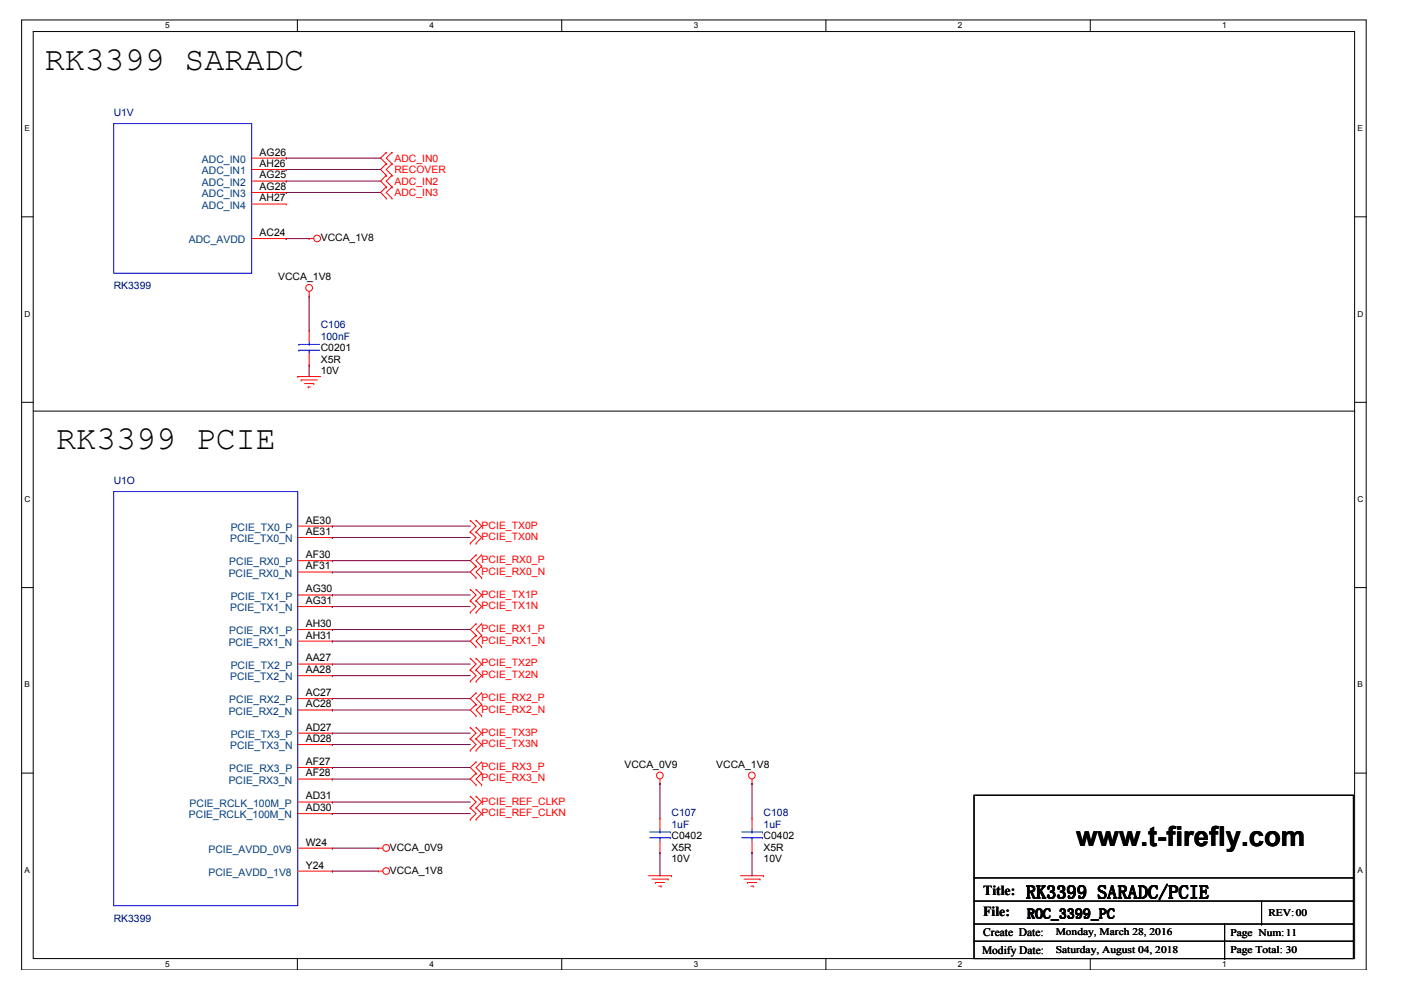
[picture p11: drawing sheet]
<svg xmlns="http://www.w3.org/2000/svg" width="297mm" height="210mm" viewBox="0 0 297 210" stroke-linecap="round" stroke-linejoin="round" font-family="sans-serif">
<path d="M4.6 4.2h285.1v201.5h-285.1zM7 6.7h280.2v196.5h-280.2z" fill="none" stroke="#000" stroke-width=".21"/>
<g fill="#fff">
<path d="M35 4.5h1v1.9h-1z"/>
<path d="M35 203.5h1v1.9h-1z"/>
</g>
<path d="M63 4.2v2.5M63 203.2v2.5" fill="none" stroke="#000" stroke-width=".21"/>
<g fill="#fff">
<path d="M91 4.5h1v1.9h-1z"/>
<path d="M91 203.5h1v1.9h-1z"/>
</g>
<path d="M119.1 4.2v2.5M119.1 203.2v2.5" fill="none" stroke="#000" stroke-width=".21"/>
<g fill="#fff">
<path d="M147.1 4.5h.9v1.9h-.9z"/>
<path d="M147.1 203.5h.9v1.9h-.9z"/>
</g>
<path d="M175.1 4.2v2.5M175.1 203.2v2.5" fill="none" stroke="#000" stroke-width=".21"/>
<g fill="#fff">
<path d="M203.1 4.5h.9v1.9h-.9z"/>
<path d="M203.1 203.5h.9v1.9h-.9z"/>
</g>
<path d="M231.2 4.2v2.5M231.2 203.2v2.5" fill="none" stroke="#000" stroke-width=".21"/>
<g fill="#fff">
<path d="M259.1 4.5h1v1.9h-1z"/>
<path d="M259.1 203.5h1v1.9h-1z"/>
<path d="M5.2 26.3h1.2v1.9h-1.2z"/>
<path d="M287.8 26.3h1.2v1.9h-1.2z"/>
<path d="M5.2 65.6h1.2v1.9h-1.2z"/>
<path d="M287.8 65.6h1.3v1.9h-1.3z"/>
</g>
<path d="M4.6 46h2.4M287.2 46h2.5" fill="none" stroke="#000" stroke-width=".21"/>
<g fill="#fff">
<path d="M5.2 104.9h1.2v1.9h-1.2z"/>
<path d="M287.8 104.9h1.3v1.9h-1.3z"/>
</g>
<path d="M4.6 85.3h2.4M287.2 85.3h2.5" fill="none" stroke="#000" stroke-width=".21"/>
<g fill="#fff">
<path d="M5.2 144.2h1.2v1.9h-1.2z"/>
<path d="M287.8 144.2h1.2v1.9h-1.2z"/>
</g>
<path d="M4.6 124.6h2.4M287.2 124.6h2.5" fill="none" stroke="#000" stroke-width=".21"/>
<g fill="#fff">
<path d="M5.2 183.6h1.2v1.9h-1.2z"/>
<path d="M287.8 183.6h1.2v1.9h-1.2z"/>
</g>
<g fill="none" stroke="#000" stroke-width=".21">
<path d="M7 87.2h280.2M287.2 87.2h.1M4.6 163.9h2.4M206.5 168.6h80.4v34.6h-80.4zM287.2 163.9h2.5M206.5 186.1h80.4M206.5 191h80.4M206.5 195.9h80.4M206.5 199.6h80.4M259.6 195.9v7.3M267.5 195.9h.1M267.5 191v4.9"/>
<path d="M286.9 186.1h.1M286.9 191h.1M286.9 195.9h.1M286.9 199.6h.1M259.6 203.2h.1"/>
</g>
<g fill="none" stroke="#f00" stroke-width=".21">
<path d="M53.4 33.5h7.3M53.4 35.9h7.3M53.4 38.4h7.3M60.7 33.5h.1M60.7 35.9h.1M60.7 38.4h.1M81.9 34.7h.1M81.9 37.2h.1M81.9 32.3h.1M81.9 39.6h.1M81.9 34.7l-1.2 1.2 1.2 1.3M81.9 32.3l-1.2 1.2 1.2 1.2"/>
<path d="M81.9 37.2l-1.2 1.2 1.2 1.2M81.9 39.6l-1.2 1.2 1.2 1.2M83.1 37.2h.1M83.1 34.7h.1M83.1 32.3h.1M83.1 39.6h.1M83.1 34.7l-1.2 1.2 1.2 1.3M83.1 32.3l-1.2 1.2 1.2 1.2M83.1 37.2l-1.2 1.2 1.2 1.2M83.1 39.6l-1.2 1.2 1.2 1.2M53.4 50.6h7.3M53.4 40.8h7.3"/>
<path d="M53.4 43.3h7.3M60.7 40.8h.1M60.7 43.3h.1M60.7 50.6h.1M65.5 50.6h.1M65.5 50.6h1M81.9 42h.1M83.1 42h.1M63.1 79.8h.1M63.1 79.8h4.9M65.5 62.8h.1M65.5 70.1h.1"/>
<path d="M65.5 77.4h.1M65.5 61.8v1M65.5 70.1v2.4M65.5 75v2.4M63.9 80.6h.1M63.9 80.6h3.4M64.6 81.3h1.9M65.3 82h.1M65.3 82h.5M66.5 81.3h.1M63.1 111.5h7.4M63.1 114h7.4"/>
<path d="M63.1 118.9h7.4M70.5 111.5h.1M70.5 114h.1M70.5 118.9h.1M99.7 112.8h.1M99.7 110.3h.1M99.7 115.2h.1M99.7 110.3l1.2 1.2-1.2 1.3M99.7 112.8l1.2 1.2-1.2 1.2M100.9 112.8h.1M100.9 110.3h.1M100.9 115.2h.1"/>
<path d="M100.9 117.6h.1M100.9 110.3l1.2 1.2-1.2 1.3M100.9 112.8l1.2 1.2-1.2 1.2M100.9 117.6l-1.2 1.3 1.2 1.2M102.1 117.6h.1M102.1 117.6l-1.2 1.3 1.2 1.2M63.1 121.3h7.4M63.1 126.2h7.4M63.1 128.6h7.4M63.1 133.5h7.4M63.1 135.9h7.4M70.5 121.3h.1"/>
<path d="M70.5 126.2h.1M70.5 128.6h.1M70.5 133.5h.1M70.5 135.9h.1M99.7 127.4h.1M99.7 125h.1M99.7 129.8h.1M99.7 139.6h.1M99.7 125l1.2 1.2-1.2 1.2M99.7 127.4l1.2 1.2-1.2 1.2M99.7 139.6l1.2 1.2-1.2 1.2M100.9 120.1h.1"/>
<path d="M100.9 122.5h.1M100.9 127.4h.1M100.9 125h.1M100.9 129.8h.1M100.9 132.2h.1M100.9 134.7h.1M100.9 137.2h.1M100.9 139.6h.1M100.9 120.1l-1.2 1.2 1.2 1.2M100.9 125l1.2 1.2-1.2 1.2M100.9 127.4l1.2 1.2-1.2 1.2M100.9 132.2l-1.2 1.3 1.2 1.2"/>
<path d="M100.9 134.7l-1.2 1.2 1.2 1.3M100.9 139.6l1.2 1.2-1.2 1.2M102.1 120.1h.1M102.1 122.5h.1M102.1 134.7h.1M102.1 132.2h.1M102.1 137.2h.1M102.1 120.1l-1.2 1.2 1.2 1.2M102.1 132.2l-1.2 1.3 1.2 1.2M102.1 134.7l-1.2 1.2 1.2 1.3M63.1 140.8h7.4M63.1 143.3h7.4"/>
<path d="M63.1 148.1h7.4M63.1 150.5h7.4M63.1 155.4h7.4M63.1 157.9h7.4M70.5 140.8h.1M70.5 143.3h.1M70.5 148.1h.1M70.5 150.5h.1M70.5 155.4h.1M70.5 157.9h.1M99.7 142h.1M99.7 144.4h.1"/>
<path d="M99.7 156.6h.1M99.7 154.2h.1M99.7 159.1h.1M99.7 142l1.2 1.3-1.2 1.1M99.7 154.2l1.2 1.2-1.2 1.2M99.7 156.6l1.2 1.3-1.2 1.2M100.9 142h.1M100.9 144.4h.1M100.9 146.9h.1M100.9 149.4h.1M100.9 151.8h.1M100.9 156.6h.1"/>
<path d="M100.9 154.2h.1M100.9 159.1h.1M100.9 142l1.2 1.3-1.2 1.1M100.9 146.9l-1.2 1.2 1.2 1.3M100.9 149.4l-1.2 1.1 1.2 1.3M100.9 154.2l1.2 1.2-1.2 1.2M100.9 156.6l1.2 1.3-1.2 1.2M102.1 149.4h.1M102.1 146.9h.1M102.1 151.8h.1M102.1 146.9l-1.2 1.2 1.2 1.3M102.1 149.4l-1.2 1.1 1.2 1.3"/>
<path d="M63.1 179.8h7.4M63.1 162.7h7.4M63.1 165.2h7.4M63.1 172.5h7.4M63.1 170.1h7.4M70.5 162.7h.1M70.5 165.2h.1M70.5 172.5h.1M70.5 170.1h.1M70.5 179.8h.1M80.2 179.8h.1M80.2 179.8h1"/>
<path d="M99.7 171.3h.1M99.7 168.8h.1M99.7 173.7h.1M99.7 168.8l1.2 1.3-1.2 1.2M99.7 171.3l1.2 1.2-1.2 1.2M100.9 171.3h.1M100.9 168.8h.1M100.9 173.7h.1M100.9 161.5h.1M100.9 164h.1M100.9 166.4h.1M100.9 168.8l1.2 1.3-1.2 1.2"/>
<path d="M100.9 171.3l1.2 1.2-1.2 1.2M100.9 161.5l-1.2 1.2 1.2 1.3M100.9 164l-1.2 1.2 1.2 1.2M102.1 164h.1M102.1 161.5h.1M102.1 166.4h.1M102.1 161.5l-1.2 1.2 1.2 1.3M102.1 164l-1.2 1.2 1.2 1.2M139.9 166.2h.1M139.9 173.5h.1M139.9 165.2v1M139.9 173.5v2.4"/>
<path d="M139.9 178.3v2.5M159.4 166.2h.1M159.4 173.5h.1M159.4 165.2v1M159.4 173.5v2.4M159.4 178.3v2.5M63.1 184.7h7.4M70.5 184.7h.1M80.2 184.7h.1M80.2 184.7h1M137.5 185.7h4.9M138.2 186.4h3.5"/>
<path d="M139 187.1h.1M139 187.1h1.9M139.7 187.9h.5M139.9 180.8h.1M140.2 187.9h.1M141.7 186.4h.1M142.4 185.7h.1M157 185.7h4.9M157.7 186.4h3.4M158.5 187.1h.1M158.5 187.1h1.9M159.2 187.9h.5"/>
<path d="M159.4 180.8h.1M159.7 187.9h.1M161.1 186.4h.1M161.9 185.7h.1"/>
<circle cx="67.2" cy="50.6" r=".71"/>
<circle cx="65.5" cy="61" r=".72"/>
<circle cx="81.9" cy="179.8" r=".72"/>
<circle cx="139.9" cy="164.4" r=".71"/>
<circle cx="159.4" cy="164.4" r=".71"/>
<circle cx="81.9" cy="184.7" r=".71"/>
</g>
<g fill="none" stroke="#00f" stroke-width=".21">
<path d="M24.1 26.2h29.3v31.7h-29.3zM63.4 74.3h.1M63.4 73h.1M63.4 74.3h4.3M63.4 73h4.3M65.5 73h.1M65.5 74.3h.1M65.5 72.5v.5M65.5 74.3v.7M24.1 104.2h39v87.8h-39zM137.7 177.6h4.4M137.7 176.4h4.4"/>
<path d="M139.9 176.4h.1M139.9 177.6h.1M139.9 175.9v.5M139.9 177.6v.7M142.1 177.6h.1M142.1 176.4h.1M157.2 177.6h4.4M157.2 176.4h4.4M159.4 176.4h.1M159.4 177.6h.1M159.4 175.9v.5M159.4 177.6v.7"/>
<path d="M161.6 177.6h.1M161.6 176.4h.1"/>
</g>
<g fill="none" stroke="#800040" stroke-width=".21">
<path d="M60.7 35.9h.1M60.7 33.5h.1M60.7 38.4h.1M60.7 35.9h20M60.7 33.5h20M60.7 38.4h20M60.7 50.6h.1M60.7 40.8h.1M60.7 50.6h4.8M60.7 40.8h20M65.5 62.8h.1M65.5 77.4h.1"/>
<path d="M65.5 62.8v7.3M65.5 77.4v2.4M70.5 118.9h.1M70.5 111.5h.1M70.5 114h.1M70.5 118.9h29.2M70.5 111.5h29.2M70.5 114h29.2M70.5 121.3h.1M70.5 133.5h.1M70.5 135.9h.1M70.5 126.2h.1"/>
<path d="M70.5 128.6h.1M70.5 121.3h29.2M70.5 133.5h29.2M70.5 135.9h29.2M70.5 126.2h29.2M70.5 128.6h29.2M70.5 148.1h.1M70.5 150.5h.1M70.5 140.8h.1M70.5 143.3h.1M70.5 155.4h.1M70.5 157.9h.1"/>
<path d="M70.5 148.1h29.2M70.5 150.5h29.2M70.5 140.8h29.2M70.5 143.3h29.2M70.5 155.4h29.2M70.5 157.9h29.2M70.5 170.1h.1M70.5 172.5h.1M70.5 179.8h.1M70.5 162.7h.1M70.5 165.2h.1M70.5 170.1h29.2"/>
<path d="M70.5 172.5h29.2M70.5 179.8h9.7M70.5 162.7h29.2M70.5 165.2h29.2M139.9 166.2h.1M139.9 166.2v7.3M159.4 166.2h.1M159.4 166.2v7.3M70.5 184.7h.1M70.5 184.7h9.7M139.9 180.8h.1M139.9 180.8v4.9"/>
<path d="M159.4 180.8h.1M159.4 180.8v4.9"/>
</g>
<g font-size="7.1">
<text x="9.5" y="14.8">RK3399 SARADC</text>
<text x="11.9" y="95.2">RK3399 PCIE</text>
</g>
<text font-size="5.8" x="228.2" y="179.4">www.t-firefly.com</text>
<text font-size="3.9" x="217.6" y="190.5">RK3399 SARADC/PCIE</text>
<g font-size="2.9">
<text x="208.5" y="189.8">Title:</text>
<text x="208.5" y="194.2">File:</text>
<text x="217.8" y="194.7">ROC_3399_PC</text>
</g>
<g font-size="2.4">
<text x="208.2" y="202.2">Modify Date:</text>
<text x="208.5" y="198.5">Create Date:</text>
</g>
<g font-size="2.2" fill="#000080">
<text x="24.1" y="24.5">U1V</text>
<text x="24.1" y="61.3">RK3399</text>
<text x="68" y="69.6">C106</text>
<text x="68" y="72.1">100nF</text>
<text x="24.1" y="102.6">U1O</text>
<text x="142.4" y="173">C107</text>
<text x="161.9" y="173">C108</text>
<text x="142.4" y="175.5">1uF</text>
<text x="161.9" y="175.5">1uF</text>
<text x="24.1" y="195.5">RK3399</text>
</g>
<g font-size="2.2" fill="#004080">
<text x="42.8" y="34.5">ADC_IN0</text>
<text x="42.8" y="37">ADC_IN1</text>
<text x="42.8" y="39.4">ADC_IN2</text>
<text x="42.8" y="41.8">ADC_IN3</text>
<text x="42.8" y="44.3">ADC_IN4</text>
<text x="40" y="51.6">ADC_AVDD</text>
<text x="48.9" y="112.6">PCIE_TX0_P</text>
<text x="48.6" y="119.9">PCIE_RX0_P</text>
<text x="48.8" y="115">PCIE_TX0_N</text>
<text x="48.5" y="122.3">PCIE_RX0_N</text>
<text x="48.8" y="129.6">PCIE_TX1_N</text>
<text x="48.9" y="127.2">PCIE_TX1_P</text>
<text x="48.5" y="136.9">PCIE_RX1_N</text>
<text x="48.6" y="134.5">PCIE_RX1_P</text>
<text x="48.9" y="141.8">PCIE_TX2_P</text>
<text x="48.6" y="149.1">PCIE_RX2_P</text>
<text x="48.8" y="144.3">PCIE_TX2_N</text>
<text x="48.5" y="151.6">PCIE_RX2_N</text>
<text x="48.8" y="158.9">PCIE_TX3_N</text>
<text x="48.9" y="156.5">PCIE_TX3_P</text>
<text x="48.5" y="166.2">PCIE_RX3_N</text>
<text x="48.6" y="163.7">PCIE_RX3_P</text>
<text x="40.1" y="173.5">PCIE_RCLK_100M_N</text>
<text x="40.2" y="171.1">PCIE_RCLK_100M_P</text>
<text x="44.2" y="185.7">PCIE_AVDD_1V8</text>
<text x="44.2" y="180.8">PCIE_AVDD_0V9</text>
</g>
<g font-size="2.2">
<text x="55" y="33">AG26</text>
<text x="55" y="35.4">AH26</text>
<text x="55" y="37.8">AG25</text>
<text x="55" y="40.3">AG28</text>
<text x="55" y="42.7">AH27</text>
<text x="55" y="50">AC24</text>
<text x="68" y="51.1">VCCA_1V8</text>
<text x="59" y="59.4">VCCA_1V8</text>
<text x="68" y="74.5">C0201</text>
<text x="68" y="77">X5R</text>
<text x="68" y="79.4">10V</text>
<text x="64.8" y="111">AE30</text>
<text x="64.8" y="113.4">AE31</text>
<text x="64.8" y="118.3">AF30</text>
<text x="64.8" y="120.7">AF31</text>
<text x="64.8" y="125.6">AG30</text>
<text x="64.8" y="128.1">AG31</text>
<text x="64.8" y="132.9">AH30</text>
<text x="64.8" y="135.4">AH31</text>
<text x="64.8" y="140.2">AA27</text>
<text x="64.8" y="142.7">AA28</text>
<text x="64.8" y="147.6">AC27</text>
<text x="64.8" y="150">AC28</text>
<text x="64.8" y="154.9">AD27</text>
<text x="64.8" y="157.3">AD28</text>
<text x="64.8" y="162.2">AF27</text>
<text x="64.8" y="164.6">AF28</text>
<text x="132.4" y="162.8">VCCA_0V9</text>
<text x="151.9" y="162.8">VCCA_1V8</text>
<text x="64.8" y="172">AD30</text>
<text x="64.8" y="169.5">AD31</text>
<text x="64.8" y="179.3">W24</text>
<text x="142.4" y="177.9">C0402</text>
<text x="161.9" y="177.9">C0402</text>
<text x="64.8" y="184.1">Y24</text>
<text x="82.6" y="180.3">VCCA_0V9</text>
<text x="82.6" y="185.2">VCCA_1V8</text>
<text x="142.4" y="180.3">X5R</text>
<text x="142.4" y="182.8">10V</text>
<text x="161.9" y="180.3">X5R</text>
<text x="161.9" y="182.8">10V</text>
<text x="268.9" y="194.1">REV:00</text>
<text x="223.8" y="198.3">Monday, March 28, 2016</text>
<text x="223.8" y="202">Saturday, August 04, 2018</text>
<text x="260.9" y="198.5">Page Num:11</text>
<text x="260.9" y="202">Page Total: 30</text>
</g>
<g font-size="2.2" fill="#f00">
<text x="83.6" y="34.3">ADC_IN0</text>
<text x="83.6" y="36.7">RECOVER</text>
<text x="83.6" y="39.2">ADC_IN2</text>
<text x="83.6" y="41.6">ADC_IN3</text>
<text x="102.1" y="112.1">PCIE_TX0P</text>
<text x="102.1" y="114.5">PCIE_TX0N</text>
<text x="102.1" y="119.4">PCIE_RX0_P</text>
<text x="102.1" y="121.8">PCIE_RX0_N</text>
<text x="102.1" y="126.7">PCIE_TX1P</text>
<text x="102.1" y="129.1">PCIE_TX1N</text>
<text x="102.1" y="134">PCIE_RX1_P</text>
<text x="102.1" y="136.4">PCIE_RX1_N</text>
<text x="102.1" y="141.3">PCIE_TX2P</text>
<text x="102.1" y="143.8">PCIE_TX2N</text>
<text x="102.1" y="148.6">PCIE_RX2_P</text>
<text x="102.1" y="151.1">PCIE_RX2_N</text>
<text x="102.1" y="156">PCIE_TX3P</text>
<text x="102.1" y="158.4">PCIE_TX3N</text>
<text x="102.1" y="163.3">PCIE_RX3_P</text>
<text x="102.1" y="165.7">PCIE_RX3_N</text>
<text x="102.1" y="170.6">PCIE_REF_CLKP</text>
<text x="102.1" y="173">PCIE_REF_CLKN</text>
</g>
<g font-size="1.7">
<text x="35" y="6">5</text>
<text x="91" y="6">4</text>
<text x="147.1" y="6">3</text>
<text x="203.1" y="6">2</text>
<text x="259.1" y="6">1</text>
<text x="5.2" y="27.9">E</text>
<text x="287.8" y="27.9">E</text>
<text x="5.2" y="67.1">D</text>
<text x="287.8" y="67.1">D</text>
<text x="5.2" y="106.5">C</text>
<text x="287.8" y="106.5">C</text>
<text x="5.2" y="145.8">B</text>
<text x="287.8" y="145.8">B</text>
<text x="5.2" y="185.1">A</text>
<text x="287.8" y="185.1">A</text>
<text x="35" y="205">5</text>
<text x="91" y="205">4</text>
<text x="147.1" y="205">3</text>
<text x="203.1" y="205">2</text>
<text x="259.1" y="205">1</text>
</g>
</svg>
